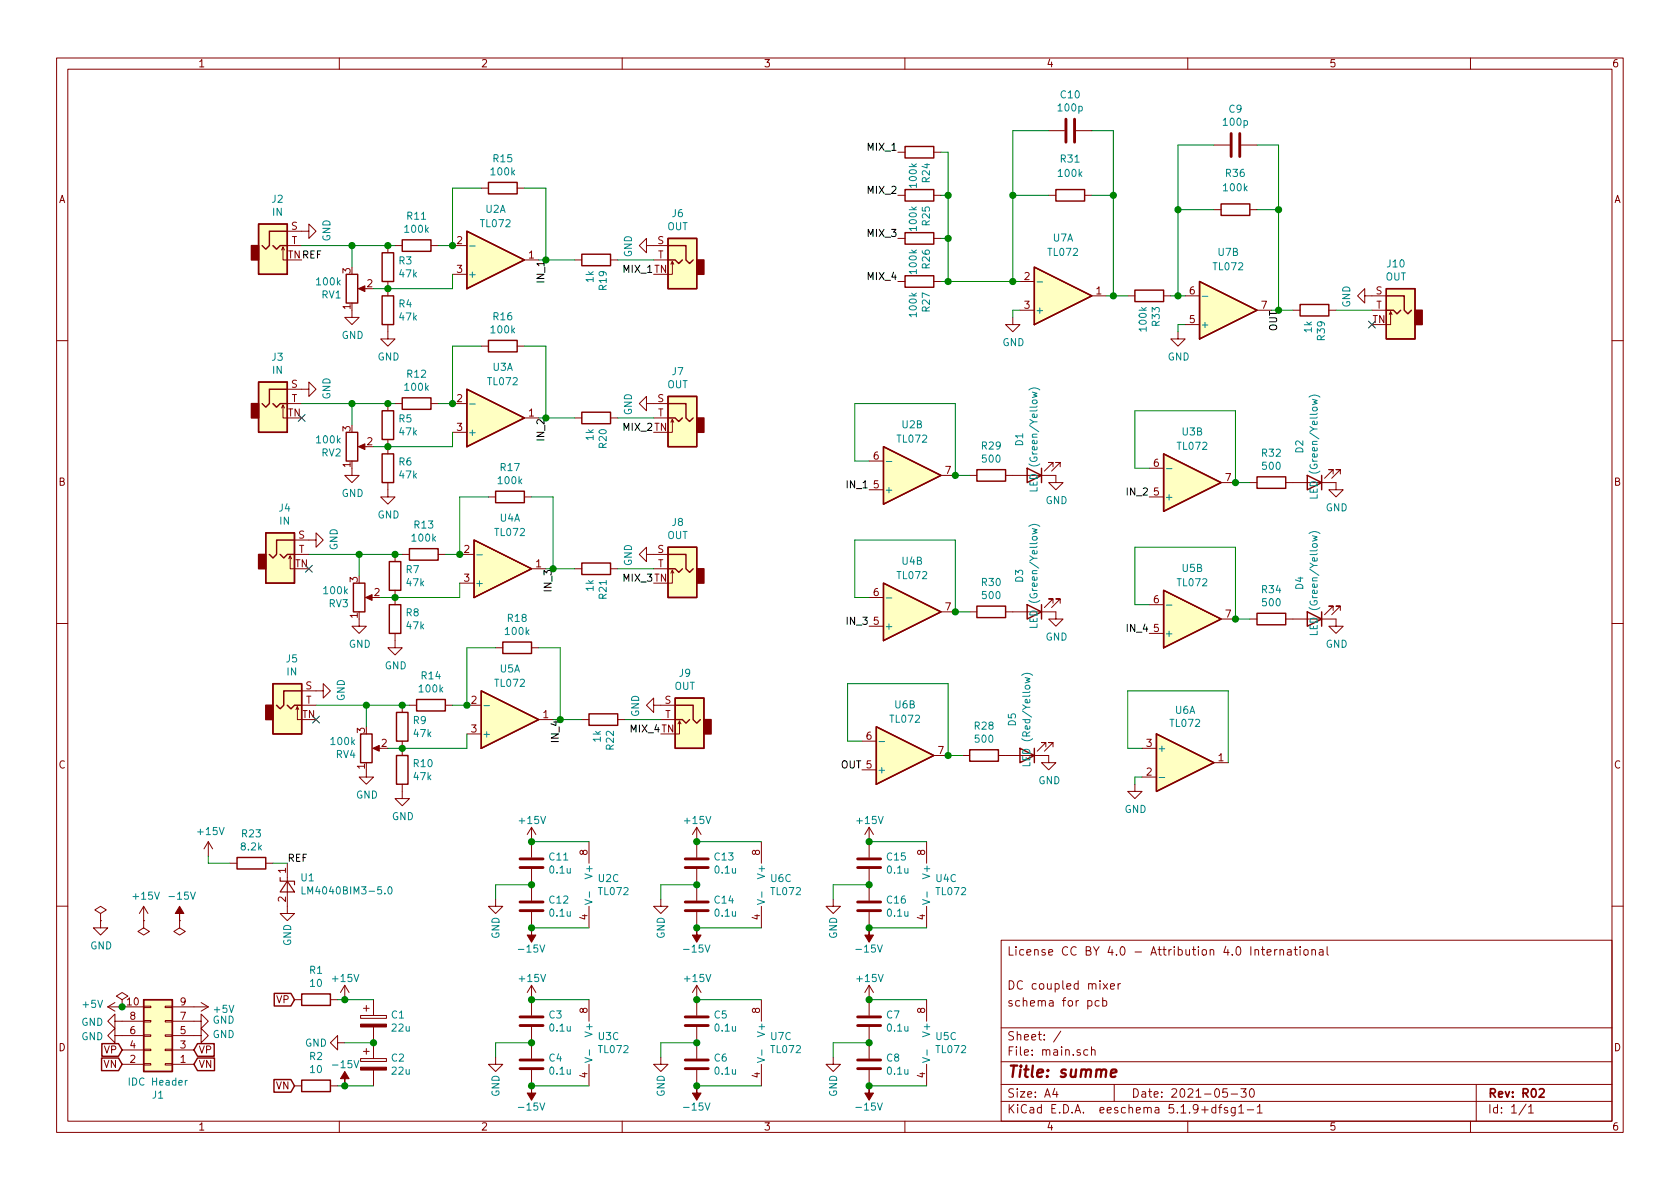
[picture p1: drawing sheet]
<svg xmlns="http://www.w3.org/2000/svg" width="297mm" height="210mm" viewBox="0 0 297 210" stroke-linecap="round" stroke-linejoin="round" font-family="sans-serif">
<g fill="none" stroke="#840000" stroke-width=".18">
<path d="M10 10.3h277v189.9h-277zM12 12.2h273v186.1h-273zM60 10.3v1.9M110 10.3v1.9M160 10.3v1.9M210 10.3v1.9M260 10.3v1.9M85.1 33.3h1.3M91.4 33.3h1.3M158.7 26.9h1.3M158.7 34.5h1.3M165.1 26.9h1.3"/>
<path d="M165.1 34.5h1.3M185.4 34.5h1.3M185.4 23.1h2.8M190.2 23.1h2.8M191.8 34.5h1.2M214.6 37.1h1.3M214.6 25.6h2.8M219.5 25.6h2.7M221 37.1h1.2M49.8 44.2l.2-.5v2.3h.8M50 43.7l.3 .5M50.8 40.9h3.8v-1.3l1.3 1.3-1.3 1.3v-1.3"/>
<path d="M50.8 43.4h2.5M62.2 54.9v1.2h1.3l-1.3 1.3-1.2-1.3h1.2M63.8 51h1M68.6 57.4v2.5h1.2l-1.2 1.3-1.3-1.3h1.3M68.6 43.4v1.3M68.6 49.8v2.5M69.8 43.4h1.3M76.2 43.4h1.3M80 43.4h2.5M80 48.5h2.5M92.7 46h2.5M101.6 46h1.3"/>
<path d="M107.9 46h1.3M114.3 43.4v-1.2l-1.3 1.2 1.3 1.3v-1.3h3.8M115.6 46h2.5M118.9 46.2l-.3 .5M119.1 46.7l-.2-.5v2.3h-.8M158.7 42.2h1.3M158.7 49.8h1.3M165.1 42.2h1.3M165.1 49.8h1.3M179.1 56.1v1.3h1.2l-1.2 1.3-1.3-1.3h1.3M180.3 49.8h2.6M180.3 54.9h2.6"/>
<path d="M193 52.3h2.6M199.4 52.3h1.3M205.7 52.3h1.3M208.3 58.7v1.2h1.2l-1.2 1.3-1.3-1.3h1.3M209.5 52.3h2.6M209.5 57.4h2.6M222.2 54.9h2.6M228.6 54.9h1.3M234.9 54.9h1.3M241.3 52.3v-1.3l-1.3 1.3 1.3 1.3v-1.3h3.8M242.6 54.9h2.5M245.9 55.1l-.3 .5"/>
<path d="M246.1 55.6l-.2-.5v2.3h-.8M10 60.2h2M49.8 72.1l.2-.5v2.3h.8M50 71.6l.3 .5M50.8 68.8h3.8v-1.2l1.3 1.2-1.3 1.3v-1.3M50.8 71.4h2.5M63.8 79h1M68.6 71.4v1.2M68.6 77.7v2.6M69.8 71.4h1.3M76.2 71.4h1.3M80 71.4h2.5"/>
<path d="M80 76.4h2.5M85.1 61.2h1.3M91.4 61.2h1.3M92.7 73.9h2.5M101.6 73.9h1.3M107.9 73.9h1.3M114.3 71.4v-1.3l-1.3 1.3 1.3 1.2v-1.2h3.8M115.6 73.9h2.5M118.9 74.2l-.3 .5M119.1 74.7l-.2-.5v2.2h-.8M285 60.2h2M51.1 98.8l.2-.5v2.3h.8"/>
<path d="M51.3 98.3l.3 .5M52.1 95.5h3.8v-1.3l1.2 1.3-1.2 1.3v-1.3M52.1 98h2.5M62.2 82.8v1.3h1.3l-1.3 1.2-1.2-1.2h1.2M68.6 85.3v2.6h1.2l-1.2 1.2-1.3-1.2h1.3M69.8 98v1.3M71.1 98h1.3M77.5 98h1.2M81.3 98h2.5M86.4 87.9h1.2M92.7 87.9h1.3M114.3 98v-1.2l-1.3 1.2 1.3 1.3v-1.3h3.8"/>
<path d="M153.7 86.6h2.5M153.7 81.5h2.5M166.4 84.1h2.5M171.4 84.1h1.3M177.8 84.1h3.8M184.1 84.1h2.6v1.2h1.3l-1.3 1.3-1.3-1.3h1.3M186.2 82.5v-.7h-.8h.8l-1.5 1.5M187.5 82.5v-.7h-.8h.8l-1.6 1.5M203.2 87.9h2.5M203.2 82.8h2.5M215.9 85.3h2.5M221 85.3h1.2"/>
<path d="M227.3 85.3h3.8M233.7 85.3h2.5v1.3h1.3l-1.3 1.3-1.3-1.3h1.3M235.7 83.8v-.7h-.8h.8l-1.5 1.5M237 83.8v-.7h-.8h.8l-1.5 1.5M10 110.3h2M63.5 109.5v1.2h1.3l-1.3 1.3-1.3-1.3h1.3M65 105.7h1M69.8 112v2.5h1.3l-1.3 1.3-1.2-1.3h1.2M69.8 104.4v2.5M81.3 103.1h2.5M87.6 114.5h1.3M94 100.6h2.5"/>
<path d="M94 114.5h1.2M101.6 100.6h1.3M107.9 100.6h1.3M115.6 100.6h2.5M118.9 100.8l-.3 .5M119.1 101.3l-.2-.5v2.3h-.8M153.7 110.7h2.5M153.7 105.7h2.5M166.4 108.2h2.5M171.4 108.2h1.3M177.8 108.2h3.8M184.1 108.2h2.6v1.3h1.3l-1.3 1.2-1.3-1.2h1.3"/>
<path d="M186.2 106.7v-.8h-.8h.8l-1.5 1.5M187.5 106.7v-.8h-.8h.8l-1.6 1.5M203.2 112h2.5M203.2 106.9h2.5M215.9 109.5h2.5M221 109.5h1.2M227.3 109.5h3.8M233.7 109.5h2.5v1.2h1.3l-1.3 1.3-1.3-1.3h1.3M235.7 107.9v-.7h-.8h.8l-1.5 1.5M237 107.9v-.7h-.8h.8l-1.5 1.5M285 110.3h2M52.3 125.5l.3-.5v2.2h.7"/>
<path d="M52.6 125l.2 .5M53.3 122.2h3.8v-1.3l1.3 1.3-1.3 1.2v-1.2M53.3 124.7h2.6M64.8 136.1v1.3h1.2l-1.2 1.3-1.3-1.3h1.3M66.3 132.3h1M71.1 138.7v2.5h1.3l-1.3 1.3-1.3-1.3h1.3M71.1 124.7v1.3M71.1 131.1v2.5M72.4 124.7h1.3M78.7 124.7h1.3M82.5 124.7h2.6M82.5 129.8h2.6"/>
<path d="M95.2 127.2h2.6M102.9 127.2h1.2M109.2 127.2h1.3M115.6 124.7v-1.3l-1.3 1.3 1.3 1.3v-1.3h3.8M116.8 127.2h2.6M120.1 127.5l-.2 .5M120.4 128l-.3-.5v2.3h-.7M152.4 136.1h2.5M152.4 131.1h2.5M165.1 133.6h2.5M170.2 133.6h1.2M176.5 133.6h3.8"/>
<path d="M182.9 133.6h2.5v1.3h1.3l-1.3 1.2-1.3-1.2h1.3M184.9 132.1v-.8h-.8h.8l-1.5 1.5M186.2 132.1v-.8h-.8h.8l-1.5 1.5M200.7 138.7v1.2h1.2l-1.2 1.3-1.3-1.3h1.3M201.9 132.3h2.6M201.9 137.4h2.6M214.6 134.9h2.6M36.8 148.8l-.7 1.3M36.8 148.8v2.6M36.8 148.8l.8 1.3M40.6 152.6h1.3M47 152.6h1.3"/>
<path d="M50.8 152.6v8.9h1.3l-1.3 1.3-1.3-1.3h1.3M87.6 159v1.3h1.3l-1.3 1.2-1.2-1.2h1.2M94 146.3v5.3M94 153.7v5.6M94 146.3l-.8 1.3M94 146.3l.7 1.3M104.1 148.8v3.8M116.8 159v1.3h1.3l-1.3 1.2-1.2-1.2h1.2M123.2 146.3v5.3M123.2 153.7v5.6M123.2 146.3l-.8 1.3M123.2 146.3l.8 1.3"/>
<path d="M134.6 148.8v3.8M147.3 159v1.3h1.3l-1.3 1.2-1.3-1.2h1.3M153.7 146.3v5.3M153.7 153.7v5.6M153.7 146.3l-.8 1.3M153.7 146.3l.7 1.3M163.8 148.8v3.8M10 160.2h2M17.8 162.8v1.3h1.2l-1.2 1.2-1.3-1.2h1.3M17.8 161.5l1-.6-1-.6-1 .6 1 .6v1.3M17.8 162.8h.1M19 178h6.4"/>
<path d="M19 178l1.3 .8M20.3 177.3l-1.3 .7M21.6 176.8l1-.7-1-.6-1 .6 1 .7v1.2M21.6 178h.1M25.4 177.9h1.3v.3h-1.3zM25.4 162.8v1.3l1 .6-1 .6-1-.6 1-.6M25.4 162.8h.1M25.4 160.3l-.8 1.2M25.4 160.3v2.5M25.4 160.3l.8 1.2M29.2 177.9h1.3v.3h-1.3zM30.5 178h6.3"/>
<path d="M31.7 162.8v1.3l1.1 .6-1.1 .6-1-.6 1-.6M31.7 162.8h.1M35.6 177.3l1.2 .7M36.8 178l-1.2 .8M52.1 176.8h1.2M58.4 176.8h1.3M61 174.2l-.8 1.3M61 174.2v2.6M61 174.2l.7 1.3M63.8 179.6h4.5v.5h-4.5zM64.3 178.3h1M64.8 177.8v1"/>
<path d="M66 176.8v2.8M94 174.2l-.8 1.3M94 161.3v2.8M94 174.2v5.4M94 174.2l.7 1.3M104.1 160.3v3.8M104.1 176.8v3.8M123.2 174.2l-.8 1.3M123.2 161.3v2.8M123.2 174.2v5.4M123.2 174.2l.8 1.3M134.6 160.3v3.8"/>
<path d="M134.6 176.8v3.8M153.7 174.2l-.8 1.3M153.7 161.3v2.8M153.7 174.2v5.4M153.7 174.2l.7 1.3M163.8 160.3v3.8M163.8 176.8v3.8M177 166.3h108v32h-108zM192.3 177l.5-.1 .3 .3-.1 .6-.2 .1-.5-.1M194.3 177l-.4-.1-.3 .3 .1 .6 .2 .1 .4-.1M195 177l.4-.1 .3 .3-.1 .6-.2 .1-.4-.1M195 176.4v1.5"/>
<path d="M195 173.9l.8 1M195.8 173.9l-.8 1M196.3 174.4l.8-.1-.1-.3-.5-.1-.2 .2 .1 .7h.6M197.7 173.9v1M198.1 173.9l-.4 .3M223 167.9h.6M223.2 167.4v1.3l.4 .2M224 168.4l.7-.1v-.3l-.5-.1-.2 .2 .1 .7h.6M225.4 167.9v1M225.8 167.9l-.4 .3M226.3 168l.2-.1 .4 .1v.9M226.3 167.9v1"/>
<path d="M227.7 168h.5l.1 .9M228.3 168.3h-.5l-.2 .2 .2 .4 .5-.1M228.8 167.9h.6M229 167.4v1.3l.4 .2M229.9 167.4v.2M229.9 167.9v1M230.6 168l.2-.1 .4 .1v.8l-.2 .1-.4-.1zM232 168l.2-.1 .3 .1 .1 .9M232 167.9v1M233.3 168h.6v.9M233.9 168.3h-.4l-.3 .2 .3 .4 .4-.1M234.6 167.4v1.3l.3 .2"/>
<path d="M285 160.2h2M20.3 180.6v-1.3l-1.3 1.3 1.3 1.3v-1.3h5.1M20.3 183.1v-1.2l-1.3 1.2 1.3 1.3v-1.3h5.1M21.6 188.2h3.8M21.6 185.7h3.8M25.4 180.5h1.3v.2h-1.3zM25.4 185.5h1.3v.3h-1.3zM25.4 188.1h1.3v.2h-1.3zM25.4 183h1.3v.3h-1.3zM29.2 180.5h1.3v.2h-1.3zM29.2 185.5h1.3v.3h-1.3zM29.2 188.1h1.3v.2h-1.3z"/>
<path d="M29.2 183h1.3v.3h-1.3zM30.5 180.6h5.1v-1.3l1.2 1.3-1.2 1.3v-1.3M30.5 183.1h5.1v-1.2l1.2 1.2-1.2 1.3v-1.3M30.5 188.2h3.8M30.5 185.7h3.8M52.1 192h1.2M58.4 192h1.3M59.7 184.4v-1.3l-1.3 1.3 1.3 1.3v-1.3h1.3M60 198.3v1.9M63.8 187.2h4.5v.5h-4.5zM64.3 185.9h1M64.8 185.4v1"/>
<path d="M66 181.6v5.6M66 189.2v2.8M87.6 186.9v1.3h1.3l-1.3 1.3-1.2-1.3h1.2M94 181.6v5.6M94 189.2v2.8M104.1 188.2v3.8M110 198.3v1.9M116.8 186.9v1.3h1.3l-1.3 1.3-1.2-1.3h1.2M123.2 181.6v5.6M123.2 189.2v2.8M134.6 188.2v3.8M147.3 186.9v1.3h1.3l-1.3 1.3-1.3-1.3h1.3"/>
<path d="M153.7 181.6v5.6M153.7 189.2v2.8M160 198.3v1.9M163.8 188.2v3.8M177 194.8h108M177 191.8h108M177 187.8h108M177 181.8h108M186.5 192.5l-.4 1h1M186.8 193v1M187.6 182.3l-1.3 2M192.3 185.7l-.4-.1-.3 .3 .1 .6 .2 .1 .4-.1"/>
<path d="M193 185.7l.2-.1 .3 .1 .1 .9M193 185.1v1.5M197 191.8v3M210 198.3v1.9M215 195.9l-.5-.1-.3 .3 .1 .6 .2 .1 .5-.1M215 195.3v1.5M215.5 195.8h.5M216 195.3l-.3 .2v1.3M217 192.5h-.7l-.1 .7 .2-.1 .5 .1 .1 .2v.5l-.2 .1-.6-.1M217 195.9l-.3-.1-.2 .2v.3l.5 .1v.3h-.5M217.7 193.5h1.1M218.4 195.8v1.2l-.3 .3h-.3"/>
<path d="M218.4 195.9l-.4-.1-.3 .3 .1 .6h.6M219 195.8l.5-.5v1.5M219 196.8h.9M219.4 192.5h.9l-.5 .6 .5 .1v.7l-.3 .1-.6-.1M220.5 196.3h1.2M221.1 192.6l.2-.1a.8 .8 0 0 1 .5 .8 .8 .8 0 0 1-.5 .7 1 1 0 0 1-.2-1.4zM222.3 195.8l.4-.5v1.5M222.3 196.8h.9M260 198.3v1.9M261 191.8v6.5M269.8 195.2l-1.2 2M270.3 195.8l.4-.5v1.5"/>
<path d="M270.3 196.8h.8"/>
</g>
<path d="M272.2 192.7l.2-.2h.3l.3 .5-.9 1h.9" fill="none" stroke="#840000" stroke-width=".3"/>
<path d="M196.4 189.8l1-.2-.1-.4h-.7l-.2 1 .2 .2 .6-.1" fill="none" stroke="#840000" stroke-width=".41"/>
<g fill="#ffffc2" stroke="#ffffc2" stroke-width=".18">
<path d="M48.3 120.9h5v8.9h-5z"/>
<path d="M83.8 95.5l10.2 5.1-10.2 5.1z"/>
<path d="M156.2 103.1l10.2 5.1-10.2 5.1z"/>
<path d="M154.9 128.5l10.2 5.1-10.2 5.1z"/>
<path d="M204.5 129.8l10.1 5.1-10.1 5z"/>
<path d="M119.4 123.4h5.1v8.9h-5.1z"/>
<path d="M118.1 96.8h5.1v8.9h-5.1z"/>
<path d="M118.1 70.1h5.1v8.9h-5.1z"/>
<path d="M118.1 42.2h5.1v8.8h-5.1z"/>
<path d="M45.7 39.6h5.1v8.9h-5.1z"/>
<path d="M47 94.2h5.1v8.9h-5.1z"/>
<path d="M205.7 104.4l10.2 5.1-10.2 5z"/>
<path d="M85.1 122.2l10.1 5-10.1 5.1z"/>
<path d="M45.7 67.6h5.1v8.8h-5.1z"/>
<path d="M25.4 176.8h5.1v12.7h-5.1z"/>
<path d="M205.7 80.3l10.2 5-10.2 5.1z"/>
<path d="M156.2 79l10.2 5.1-10.2 5z"/>
<path d="M82.5 68.8l10.2 5.1-10.2 5.1z"/>
<path d="M82.5 40.9l10.2 5.1-10.2 5z"/>
<path d="M212.1 49.8l10.1 5.1-10.1 5z"/>
<path d="M182.9 47.2l10.1 5.1-10.1 5.1z"/>
<path d="M245.1 51h5.1v8.9h-5.1z"/>
</g>
<g fill="none" stroke="#840000" stroke-width=".25">
<path d="M45.7 39.6h5.1v8.9h-5.1zM86.4 32.3h5v2h-5zM160 25.9h5.1v2h-5.1zM160 33.5h5.1v2.1h-5.1zM186.7 33.5h5.1v2.1h-5.1zM215.9 36.1h5.1v2h-5.1zM48.3 43.4l.6 .7 .6-.7h1.3M50.8 40.9h-3.2v2.5l-.6 .7-.6-.7M61.2 48.5h2v5.1h-2zM67.6 52.3h2v5.1h-2zM67.6 44.7h2v5.1h-2zM71.1 42.4h5.1v2h-5.1z"/>
<path d="M82.5 40.9l10.2 5.1-10.2 5zM102.9 45h5v2h-5zM118.1 42.2h5.1v8.8h-5.1zM118.1 46h1.3l.6 .6 .6-.6M118.1 43.4h3.2v2.6l.6 .6 .7-.6M160 41.1h5.1v2.1h-5.1zM160 48.8h5.1v2h-5.1zM182.9 47.2l10.1 5.1-10.1 5.1zM200.7 51.3h5v2h-5zM212.1 49.8l10.1 5.1-10.1 5zM229.9 53.8h5v2.1h-5zM245.1 51h5.1v8.9h-5.1z"/>
<path d="M245.1 54.9h1.3l.6 .6 .6-.6M245.1 52.3h3.2v2.6l.6 .6 .7-.6M45.7 67.6h5.1v8.8h-5.1zM48.3 71.4l.6 .6 .6-.6h1.3M50.8 68.8h-3.2v2.6l-.6 .6-.6-.6M61.2 76.4h2v5.1h-2zM67.6 72.6h2v5.1h-2zM71.1 70.4h5.1v2h-5.1zM82.5 68.8l10.2 5.1-10.2 5.1zM86.4 60.2h5v2h-5zM102.9 72.9h5v2h-5zM118.1 70.1h5.1v8.9h-5.1z"/>
<path d="M118.1 73.9h1.3l.6 .6 .6-.6M118.1 71.4h3.2v2.5l.6 .6 .7-.6M156.2 79l10.2 5.1-10.2 5zM47 94.2h5.1v8.9h-5.1zM49.5 98l.7 .7 .6-.7h1.3M52.1 95.5h-3.2v2.5l-.6 .7-.7-.7M67.6 80.3h2v5h-2zM68.8 99.3h2.1v5.1h-2.1zM72.4 97h5.1v2.1h-5.1zM83.8 95.5l10.2 5.1-10.2 5.1zM87.6 86.9h5.1v2h-5.1zM102.9 99.6h5v2h-5z"/>
<path d="M118.1 96.8h5.1v8.9h-5.1zM118.1 98h3.2v2.6l.6 .6 .7-.6M172.7 83.1h5.1v2h-5.1zM205.7 80.3l10.2 5-10.2 5.1zM222.2 84.3h5.1v2.1h-5.1zM62.5 103.1h2v5.1h-2zM68.8 106.9h2.1v5.1h-2.1zM88.9 113.5h5.1v2.1h-5.1zM118.1 100.6h1.3l.6 .6 .6-.6M156.2 103.1l10.2 5.1-10.2 5.1zM172.7 107.2h5.1v2h-5.1zM205.7 104.4l10.2 5.1-10.2 5z"/>
<path d="M222.2 108.5h5.1v2h-5.1zM48.3 120.9h5v8.9h-5zM50.8 124.7l.6 .6 .7-.6h1.2M53.3 122.2h-3.1v2.5l-.7 .6-.6-.6M63.8 129.8h2v5.1h-2zM70.1 133.6h2v5.1h-2zM70.1 126h2v5.1h-2zM73.7 123.7h5v2h-5zM85.1 122.2l10.1 5-10.1 5.1zM104.1 126.2h5.1v2.1h-5.1zM119.4 123.4h5.1v8.9h-5.1zM119.4 127.2h1.2l.7 .7 .6-.7"/>
<path d="M119.4 124.7h3.2v2.5l.6 .7 .6-.7M154.9 128.5l10.2 5.1-10.2 5.1zM171.4 132.6h5.1v2h-5.1zM204.5 129.8l10.1 5.1-10.1 5zM41.9 151.6h5.1v2.1h-5.1zM25.4 176.8h5.1v12.7h-5.1zM48.5 175.7h2.9l.7 1.1-.7 1.1h-2.9zM53.3 175.8h5.1v2h-5.1zM18 187.1h3l.6 1.1-.6 1.1h-3zM18 184.6h3l.6 1.1-.6 1.1h-3zM34.9 184.6h3v2.2h-3l-.6-1.1zM34.9 187.1h3v2.2h-3l-.6-1.1z"/>
<path d="M48.4 190.9h3l.7 1.1-.7 1.1h-3zM53.3 191h5.1v2h-5.1z"/>
</g>
<g fill="#840000" stroke="#840000" stroke-width=".25">
<path d="M47 124.7h1.3v2.5h-1.3z"/>
<path d="M124.5 127.2h1.2v2.6h-1.2z"/>
<path d="M123.2 100.6h1.3v2.5h-1.3z"/>
<path d="M123.2 73.9h1.3v2.5h-1.3z"/>
<path d="M123.2 46h1.3v2.5h-1.3z"/>
<path d="M44.4 43.4h1.3v2.6h-1.3z"/>
<path d="M45.7 98h1.3v2.6h-1.3z"/>
<path d="M44.4 71.4h1.3v2.5h-1.3z"/>
<path d="M250.2 54.9h1.3v2.5h-1.3z"/>
</g>
<g fill="none" stroke="#008484" stroke-width=".18">
<path d="M83 43.5h1M183.4 49.9h1M212.6 52.4h1M83 71.4h1M181.9 69a1.47 1.47 0 0 1 1.9 0M182.5 69.3l.9 .3-.6 .2 .6 .2-.9 .3M231.4 70.2a1.47 1.47 0 0 1 2 0M232.1 70.6l.8 .2-.6 .3 .6 .2-.8 .3M84.3 98.1h1M156.7 81.6h1M181.9 93.1a1.47 1.47 0 0 1 1.9 0M182.5 93.5l.9 .2-.6 .2 .6 .3-.9 .2"/>
<path d="M183.4 86.2v.6h-1.3M206.2 82.9h1M231.4 94.4a1.47 1.47 0 0 1 2 0M232.1 94.7l.8 .3-.6 .2 .6 .2-.8 .3M232.9 87.5v.6h-1.3M156.7 105.7h1M180.6 119.4a1.47 1.47 0 0 1 2 0M181.3 119.8l.8 .2-.6 .3 .6 .2-.8 .3M183.4 110.3v.6h-1.3M206.2 107h1M232.9 111.6v.6h-1.3M85.6 124.8h1"/>
<path d="M155.4 131.1h1M182.1 134.8v.6h-1.3M205 137.5h.9M53.4 156.8v1.3h.6M68.7 156.9l.2-.1a.67 .67 0 0 1 .4 .6 .67 .67 0 0 1-.4 .7l-.3-.5zM103.4 159.1l1.3 .4-1.3 .4M104.2 157.7v1M133.9 159.1l1.3 .4-1.3 .4M134.7 157.7v1M163.1 159.1l1.3 .4-1.3 .4M163.9 157.7v1M33.1 191.1l-.3 .2"/>
<path d="M103.4 187l1.3 .4-1.3 .5M104.2 185.6v1M133.9 187l1.3 .4-1.3 .5M134.7 185.6v1M163.1 187l1.3 .4-1.3 .5M163.9 185.6v1"/>
</g>
<g fill="#840000" stroke="#840000" stroke-width=".18">
<path d="M65.9 132.3l1.2-.5v1z"/>
<path d="M63.4 51l1.1-.5v1.1z"/>
<path d="M123.2 192v1.3h.8l-.8 1.3-.8-1.3h.8z"/>
<path d="M153.7 192v1.3h.7l-.7 1.3-.8-1.3h.8z"/>
<path d="M94 192v1.3h.7l-.7 1.3-.8-1.3h.8z"/>
<path d="M64.6 105.7l1.2-.5v1z"/>
<path d="M31.7 160.3l.8 1.2h-.8v1.3v-1.3h-.7z"/>
<path d="M63.4 79l1.1-.5v1z"/>
<path d="M153.7 164.1v1.2h.7l-.7 1.3-.8-1.3h.8z"/>
<path d="M94 164.1v1.2h.7l-.7 1.3-.8-1.3h.8z"/>
<path d="M61 189.5l.7 1.2h-.7v1.3v-1.3h-.8z"/>
<path d="M123.2 164.1v1.2h.8l-.8 1.3-.8-1.3h.8z"/>
<path d="M63.8 188.7h4.5v.5h-4.5z"/>
<path d="M63.8 181.1h4.5v.5h-4.5z"/>
</g>
<g fill="none" stroke="#840000" stroke-width=".51">
<path d="M188.5 21.1v4M190 21.1v4M217.7 23.6v4.1M219.2 23.6v4.1M91.9 153.4h4.1M91.9 151.9h4.1M91.9 159.5h4.1M121.2 153.4h4M121.2 151.9h4M121.2 159.5h4M151.6 153.4h4.1M151.6 151.9h4.1"/>
<path d="M151.6 159.5h4.1M91.9 179.8h4.1M91.9 161h4.1M121.2 179.8h4M121.2 161h4M151.6 179.8h4.1M151.6 161h4.1M91.9 189h4.1M91.9 187.4h4.1M91.9 181.4h4.1M121.2 189h4M121.2 187.4h4"/>
<path d="M121.2 181.4h4M151.6 189h4.1M151.6 187.4h4.1M151.6 181.4h4.1"/>
</g>
<path d="M49.5 155.2v.6h2.6v.7M50.8 155.8l1.3 1.9h-2.6z" fill="none" stroke="#840000" stroke-width=".2"/>
<g fill="none" stroke="#008400" stroke-width=".18">
<path d="M85.1 33.3h-5.1v10.1h-2.5M92.7 33.3h3.8v12.7h5.1M166.4 26.9h1.2v22.9M166.4 34.5h1.2M179.1 34.5h6.3M185.4 23.1h-6.3v26.7M193 23.1h3.8v29.2M193 34.5h3.8M208.3 37.1h6.3M214.6 25.6h-6.3v26.7M222.2 25.6h3.9v29.3h2.5M222.2 37.1h3.9"/>
<path d="M53.3 43.4h16.5M62.2 43.4v3.8M80 48.5v2.5h-14M109.2 46h6.4M166.4 49.8h13.9M166.4 42.2h1.2M180.3 54.9h-1.2v1.2M195.6 52.3h3.8M207 52.3h2.5M209.5 57.4h-1.2v1.3M236.2 54.9h6.4M53.3 71.4h16.5"/>
<path d="M62.2 71.4v3.8M80 76.4v2.6h-14M85.1 61.2h-5.1v10.2h-2.5M92.7 61.2h3.8v12.7h5.1M109.2 73.9h6.4M54.6 98h16.5M63.5 98v3.8M86.4 87.9h-5.1v10.1h-2.6M94 87.9h3.8v12.7h3.8M153.7 81.5h-2.6v-10.1h17.8v12.7h2.5M203.2 82.8h-2.5v-10.2h17.7v12.7h2.6M81.3 103.1v2.6h-14"/>
<path d="M87.6 114.5h-5.1v10.2h-2.5M95.2 114.5h3.9v12.7h3.8M109.2 100.6h6.4M153.7 105.7h-2.6v-10.2h17.8v12.7h2.5M203.2 106.9h-2.5v-10.1h17.7v12.7h2.6M55.9 124.7h16.5M64.8 124.7v3.8M82.5 129.8v2.5h-13.9M110.5 127.2h6.3M152.4 131.1h-2.5v-10.2h17.7v12.7h2.6M201.9 132.3h-2.5v-10.1h17.8v12.7M201.9 137.4h-1.2v1.3"/>
<path d="M36.8 151.4v1.2h3.8M48.3 152.6h2.5M94 156.5h-6.4v2.5M94 148.8h10.1M123.2 156.5h-6.4v2.5M123.2 148.8h11.4M153.7 156.5h-6.4v2.5M153.7 148.8h10.1M59.7 176.8h6.3M94 176.8h10.1M94 164.1h10.1M123.2 176.8h11.4"/>
<path d="M123.2 164.1h11.4M153.7 176.8h10.1M153.7 164.1h10.1M59.7 192h6.3M61 184.4h5M94 184.4h-6.4v2.5M94 192h10.1M123.2 184.4h-6.4v2.5M123.2 192h11.4M153.7 184.4h-6.4v2.5M153.7 192h10.1"/>
</g>
<g fill="#008400" stroke="#008400" stroke-width=".25">
<circle cx="226.1" cy="37.1" r=".51"/>
<circle cx="153.7" cy="156.5" r=".51"/>
<circle cx="66" cy="184.4" r=".51"/>
<circle cx="226.1" cy="54.9" r=".51"/>
<circle cx="21.6" cy="178" r=".51"/>
<circle cx="61" cy="192" r=".51"/>
<circle cx="167.6" cy="133.6" r=".51"/>
<circle cx="82.6" cy="124.7" r=".51"/>
<circle cx="80" cy="71.4" r=".51"/>
<circle cx="61" cy="176.8" r=".51"/>
<circle cx="208.3" cy="37.1" r=".51"/>
<circle cx="196.9" cy="52.3" r=".51"/>
<circle cx="123.2" cy="156.5" r=".51"/>
<circle cx="208.3" cy="52.3" r=".51"/>
<circle cx="94" cy="164.1" r=".51"/>
<circle cx="94" cy="148.8" r=".51"/>
<circle cx="94" cy="156.5" r=".51"/>
<circle cx="123.2" cy="148.8" r=".51"/>
<circle cx="123.2" cy="164.1" r=".51"/>
<circle cx="94" cy="176.8" r=".51"/>
<circle cx="69.9" cy="105.7" r=".51"/>
<circle cx="63.5" cy="98" r=".51"/>
<circle cx="196.9" cy="34.5" r=".51"/>
<circle cx="179.1" cy="34.5" r=".51"/>
<circle cx="68.6" cy="71.4" r=".51"/>
<circle cx="68.6" cy="79" r=".51"/>
<circle cx="179.1" cy="49.8" r=".51"/>
<circle cx="167.6" cy="49.8" r=".51"/>
<circle cx="62.2" cy="71.4" r=".51"/>
<circle cx="94" cy="192" r=".51"/>
<circle cx="69.9" cy="98" r=".51"/>
<circle cx="94" cy="184.4" r=".51"/>
<circle cx="123.2" cy="192" r=".51"/>
<circle cx="123.2" cy="176.8" r=".51"/>
<circle cx="68.6" cy="43.4" r=".51"/>
<circle cx="123.2" cy="184.4" r=".51"/>
<circle cx="68.6" cy="51" r=".51"/>
<circle cx="62.2" cy="43.4" r=".51"/>
<circle cx="153.7" cy="184.4" r=".51"/>
<circle cx="153.7" cy="192" r=".51"/>
<circle cx="153.7" cy="176.8" r=".51"/>
<circle cx="218.4" cy="85.3" r=".51"/>
<circle cx="153.7" cy="148.8" r=".51"/>
<circle cx="167.6" cy="42.2" r=".51"/>
<circle cx="81.3" cy="98" r=".51"/>
<circle cx="167.6" cy="34.5" r=".51"/>
<circle cx="80" cy="43.4" r=".51"/>
<circle cx="218.4" cy="109.5" r=".51"/>
<circle cx="153.7" cy="164.1" r=".51"/>
<circle cx="168.9" cy="108.2" r=".51"/>
<circle cx="168.9" cy="84.1" r=".51"/>
<circle cx="96.5" cy="46" r=".51"/>
<circle cx="71.1" cy="124.7" r=".51"/>
<circle cx="71.1" cy="132.3" r=".51"/>
<circle cx="64.8" cy="124.7" r=".51"/>
</g>
<path d="M242 56.8l1.2 1.2M243.2 56.8l-1.2 1.2M52.7 73.3l1.2 1.2M53.9 73.3l-1.2 1.2M54 100l1.2 1.2M55.2 100l-1.2 1.2M55.3 126.6l1.2 1.3M56.5 126.6l-1.2 1.3" fill="none" stroke="#000084" stroke-width=".18"/>
<text font-size="2.8" fill="#840000" x="178" y="190.5">Title: summe</text>
<g font-size="2.1" fill="#840000">
<text x="178" y="169">License CC BY 4.0 - Attribution 4.0 International</text>
<text x="178" y="178">schema for pcb</text>
<text x="178" y="175">DC coupled mixer</text>
<text x="178" y="184">Sheet: /</text>
<text x="178" y="186.7">File: main.sch</text>
<text x="178" y="196.9">KiCad E.D.A. eeschema 5.1.9+dfsg1-1</text>
<text x="178" y="194.1">Size: A4</text>
<text x="200" y="194.1">Date: 2021-05-30</text>
<text x="263" y="194.1">Rev: R02</text>
<text x="263" y="196.9">Id: 1/1</text>
</g>
<g font-size="1.8" fill="#840000">
<text x="35" y="11.9">1</text>
<text x="85" y="11.9">2</text>
<text x="135" y="11.9">3</text>
<text x="185" y="11.9">4</text>
<text x="235" y="11.9">5</text>
<text x="285" y="11.9">6</text>
<text x="10.4" y="35.9">A</text>
<text x="285.4" y="35.9">A</text>
<text x="51.5" y="40.6">S</text>
<text x="51.5" y="43.2">T</text>
<text x="80.8" y="43.2">2</text>
<text x="93.5" y="45.7">1</text>
<text x="116.3" y="43.2">S</text>
<text x="116.3" y="45.7">T</text>
<text x="62" y="48.4" transform="rotate(-90 62 48.4)">3</text>
<text x="64.9" y="50.8">2</text>
<text x="80.8" y="48.3">3</text>
<text x="181.1" y="49.5">2</text>
<text x="193.8" y="52.1">1</text>
<text x="210.3" y="52.1">6</text>
<text x="243.3" y="52.1">S</text>
<text x="62" y="54.7" transform="rotate(-90 62 54.7)">1</text>
<text x="181.1" y="54.6">3</text>
<text x="210.3" y="57.1">5</text>
<text x="223" y="54.6">7</text>
<text x="242.7" y="57.1">TN</text>
<text x="243.3" y="54.6">T</text>
<text x="51.5" y="68.6">S</text>
<text x="51.5" y="71.1">T</text>
<text x="80.8" y="71.1">2</text>
<text x="116.3" y="71.1">S</text>
<text x="50.9" y="73.7">TN</text>
<text x="62" y="76.3" transform="rotate(-90 62 76.3)">3</text>
<text x="80.8" y="76.2">3</text>
<text x="93.5" y="73.7">1</text>
<text x="116.3" y="73.7">T</text>
<text x="62" y="82.6" transform="rotate(-90 62 82.6)">1</text>
<text x="64.9" y="78.7">2</text>
<text x="154.5" y="81.3">6</text>
<text x="167.2" y="83.8">7</text>
<text x="204" y="82.5">6</text>
<text x="10.4" y="85.9">B</text>
<text x="154.5" y="86.4">5</text>
<text x="204" y="87.6">5</text>
<text x="216.7" y="85.1">7</text>
<text x="285.4" y="85.9">B</text>
<text x="52.8" y="95.2">S</text>
<text x="52.2" y="100.3">TN</text>
<text x="52.8" y="97.8">T</text>
<text x="82.1" y="97.8">2</text>
<text x="94.8" y="100.3">1</text>
<text x="116.3" y="97.8">S</text>
<text x="116.3" y="100.3">T</text>
<text x="63.2" y="103" transform="rotate(-90 63.2 103)">3</text>
<text x="66.2" y="105.4">2</text>
<text x="82.1" y="102.9">3</text>
<text x="154.5" y="105.4">6</text>
<text x="167.2" y="107.9">7</text>
<text x="204" y="106.7">6</text>
<text x="63.2" y="109.3" transform="rotate(-90 63.2 109.3)">1</text>
<text x="154.5" y="110.5">5</text>
<text x="204" y="111.8">5</text>
<text x="216.7" y="109.2">7</text>
<text x="54" y="121.9">S</text>
<text x="54.1" y="124.5">T</text>
<text x="83.3" y="124.5">2</text>
<text x="117.5" y="124.5">S</text>
<text x="53.4" y="127">TN</text>
<text x="64.5" y="129.6" transform="rotate(-90 64.5 129.6)">3</text>
<text x="83.3" y="129.5">3</text>
<text x="96" y="127">1</text>
<text x="117.6" y="127">T</text>
<text x="153.2" y="130.8">6</text>
<text x="10.4" y="135.9">C</text>
<text x="64.5" y="136" transform="rotate(-90 64.5 136)">1</text>
<text x="67.5" y="132.1">2</text>
<text x="165.9" y="133.3">7</text>
<text x="202.7" y="137.2">2</text>
<text x="202.7" y="132.1">3</text>
<text x="215.4" y="134.6">1</text>
<text x="285.4" y="135.9">C</text>
<text x="50.5" y="154.4" transform="rotate(-90 50.5 154.4)">1</text>
<text x="103.9" y="151.2" transform="rotate(-90 103.9 151.2)">8</text>
<text x="134.4" y="151.2" transform="rotate(-90 134.4 151.2)">8</text>
<text x="163.6" y="151.2" transform="rotate(-90 163.6 151.2)">8</text>
<text x="50.5" y="159.5" transform="rotate(-90 50.5 159.5)">2</text>
<text x="103.9" y="162.7" transform="rotate(-90 103.9 162.7)">4</text>
<text x="134.4" y="162.7" transform="rotate(-90 134.4 162.7)">4</text>
<text x="163.6" y="162.7" transform="rotate(-90 163.6 162.7)">4</text>
<text x="22.5" y="177.8">10</text>
<text x="31.9" y="177.8">9</text>
<text x="48.9" y="177.4">VP</text>
<text x="103.9" y="179.2" transform="rotate(-90 103.9 179.2)">8</text>
<text x="134.4" y="179.2" transform="rotate(-90 134.4 179.2)">8</text>
<text x="163.6" y="179.2" transform="rotate(-90 163.6 179.2)">8</text>
<text x="10.4" y="185.9">D</text>
<text x="23" y="185.4">4</text>
<text x="23" y="182.9">6</text>
<text x="23" y="180.3">8</text>
<text x="31.9" y="185.4">3</text>
<text x="31.9" y="182.9">5</text>
<text x="31.9" y="180.3">7</text>
<text x="285.4" y="185.9">D</text>
<text x="18.3" y="188.8">VN</text>
<text x="18.4" y="186.3">VP</text>
<text x="23" y="188">2</text>
<text x="31.9" y="188">1</text>
<text x="35.1" y="186.3">VP</text>
<text x="35.1" y="188.8">VN</text>
<text x="103.9" y="190.6" transform="rotate(-90 103.9 190.6)">4</text>
<text x="134.4" y="190.6" transform="rotate(-90 134.4 190.6)">4</text>
<text x="163.6" y="190.6" transform="rotate(-90 163.6 190.6)">4</text>
<text x="48.8" y="192.7">VN</text>
<text x="35" y="199.9">1</text>
<text x="85" y="199.9">2</text>
<text x="135" y="199.9">3</text>
<text x="185" y="199.9">4</text>
<text x="235" y="199.9">5</text>
<text x="285" y="199.9">6</text>
</g>
<g font-size="1.8" fill="#008484">
<text x="187.6" y="17.4">C10</text>
<text x="187.2" y="19.7">100p</text>
<text x="216.4" y="22.2">100p</text>
<text x="217.3" y="19.9">C9</text>
<text x="87.3" y="28.7">R15</text>
<text x="187.6" y="28.7">R31</text>
<text x="48.1" y="35.9">J2</text>
<text x="86.9" y="31">100k</text>
<text x="162.1" y="33" transform="rotate(-90 162.1 33)">100k</text>
<text x="164.4" y="32.2" transform="rotate(-90 164.4 32.2)">R24</text>
<text x="187.2" y="31.3">100k</text>
<text x="216.5" y="33.8">100k</text>
<text x="216.8" y="31.3">R36</text>
<text x="48.2" y="38.2">IN</text>
<text x="71.7" y="41.2">100k</text>
<text x="72" y="38.9">R11</text>
<text x="85.1" y="40.2">TL072</text>
<text x="85.9" y="37.6">U2A</text>
<text x="118" y="40.7">OUT</text>
<text x="118.9" y="38.4">J6</text>
<text x="162.1" y="40.7" transform="rotate(-90 162.1 40.7)">100k</text>
<text x="164.4" y="39.8" transform="rotate(-90 164.4 39.8)">R25</text>
<text x="58.4" y="42.7" transform="rotate(-90 58.4 42.7)">GND</text>
<text x="70.6" y="46.8">R3</text>
<text x="111.7" y="45.5" transform="rotate(-90 111.7 45.5)">GND</text>
<text x="164.4" y="47.5" transform="rotate(-90 164.4 47.5)">R26</text>
<text x="185.4" y="45.3">TL072</text>
<text x="186.2" y="42.7">U7A</text>
<text x="214.6" y="47.8">TL072</text>
<text x="215.4" y="45.3">U7B</text>
<text x="245.3" y="47.3">J10</text>
<text x="56.1" y="50.5">100k</text>
<text x="56.9" y="52.8">RV1</text>
<text x="70.7" y="49.1">47k</text>
<text x="82.7" y="49.1">+</text>
<text x="105" y="49.9" transform="rotate(-90 105 49.9)">1k</text>
<text x="107.3" y="51.3" transform="rotate(-90 107.3 51.3)">R19</text>
<text x="162.1" y="48.3" transform="rotate(-90 162.1 48.3)">100k</text>
<text x="245" y="49.6">OUT</text>
<text x="60.4" y="59.9">GND</text>
<text x="70.6" y="54.4">R4</text>
<text x="70.7" y="56.7">47k</text>
<text x="86.9" y="58.9">100k</text>
<text x="87.3" y="56.6">R16</text>
<text x="162.1" y="55.9" transform="rotate(-90 162.1 55.9)">100k</text>
<text x="164.4" y="55.1" transform="rotate(-90 164.4 55.1)">R27</text>
<text x="183" y="55.5">+</text>
<text x="202.7" y="58.4" transform="rotate(-90 202.7 58.4)">100k</text>
<text x="205.1" y="57.6" transform="rotate(-90 205.1 57.6)">R33</text>
<text x="212.2" y="58">+</text>
<text x="232" y="58.8" transform="rotate(-90 232 58.8)">1k</text>
<text x="238.7" y="54.4" transform="rotate(-90 238.7 54.4)">GND</text>
<text x="48.1" y="63.8">J3</text>
<text x="66.8" y="63.7">GND</text>
<text x="87.1" y="65.6">U3A</text>
<text x="177.2" y="61.2">GND</text>
<text x="206.5" y="63.7">GND</text>
<text x="234.3" y="60.2" transform="rotate(-90 234.3 60.2)">R39</text>
<text x="48.2" y="66.1">IN</text>
<text x="58.4" y="70.7" transform="rotate(-90 58.4 70.7)">GND</text>
<text x="71.7" y="69.1">100k</text>
<text x="72" y="66.8">R12</text>
<text x="86.4" y="68.1">TL072</text>
<text x="118" y="68.7">OUT</text>
<text x="118.9" y="66.3">J7</text>
<text x="70.6" y="74.7">R5</text>
<text x="70.7" y="77">47k</text>
<text x="82.7" y="77.1">+</text>
<text x="105" y="77.8" transform="rotate(-90 105 77.8)">1k</text>
<text x="111.7" y="73.5" transform="rotate(-90 111.7 73.5)">GND</text>
<text x="159.5" y="75.7">U2B</text>
<text x="209.1" y="77">U3B</text>
<text x="56.1" y="78.4">100k</text>
<text x="56.9" y="80.7">RV2</text>
<text x="70.6" y="82.3">R6</text>
<text x="88.5" y="83.3">R17</text>
<text x="107.3" y="79.2" transform="rotate(-90 107.3 79.2)">R20</text>
<text x="158.7" y="78.3">TL072</text>
<text x="173.6" y="79.5">R29</text>
<text x="173.8" y="81.8">500</text>
<text x="180.9" y="78.8" transform="rotate(-90 180.9 78.8)">D1</text>
<text x="208.3" y="79.5">TL072</text>
<text x="223.2" y="80.8">R32</text>
<text x="223.3" y="83.1">500</text>
<text x="230.4" y="80.1" transform="rotate(-90 230.4 80.1)">D2</text>
<text x="60.4" y="87.9">GND</text>
<text x="70.7" y="84.6">47k</text>
<text x="88.2" y="85.6">100k</text>
<text x="156.3" y="87.2">+</text>
<text x="183.4" y="85.9" transform="rotate(-90 183.4 85.9)">LED (Green/Yellow)</text>
<text x="184.9" y="89.1">GND</text>
<text x="205.9" y="88.5">+</text>
<text x="233" y="87.2" transform="rotate(-90 233 87.2)">LED (Green/Yellow)</text>
<text x="49.4" y="90.5">J4</text>
<text x="49.5" y="92.8">IN</text>
<text x="66.8" y="91.7">GND</text>
<text x="73" y="95.8">100k</text>
<text x="73.3" y="93.5">R13</text>
<text x="87.6" y="94.8">TL072</text>
<text x="88.4" y="92.2">U4A</text>
<text x="118" y="95.3">OUT</text>
<text x="118.9" y="93">J8</text>
<text x="234.4" y="90.4">GND</text>
<text x="59.7" y="97.3" transform="rotate(-90 59.7 97.3)">GND</text>
<text x="71.8" y="101.4">R7</text>
<text x="111.7" y="100.1" transform="rotate(-90 111.7 100.1)">GND</text>
<text x="159.5" y="99.9">U4B</text>
<text x="209.1" y="101.1">U5B</text>
<text x="57.4" y="105.1">100k</text>
<text x="58.2" y="107.4">RV3</text>
<text x="72" y="103.7">47k</text>
<text x="83.9" y="103.8">+</text>
<text x="105" y="104.5" transform="rotate(-90 105 104.5)">1k</text>
<text x="107.3" y="105.9" transform="rotate(-90 107.3 105.9)">R21</text>
<text x="158.7" y="102.4">TL072</text>
<text x="173.6" y="103.6">R30</text>
<text x="173.8" y="105.9">500</text>
<text x="180.9" y="103" transform="rotate(-90 180.9 103)">D3</text>
<text x="208.3" y="103.7">TL072</text>
<text x="223.2" y="104.9">R34</text>
<text x="223.3" y="107.2">500</text>
<text x="230.4" y="104.2" transform="rotate(-90 230.4 104.2)">D4</text>
<text x="71.8" y="109">R8</text>
<text x="72" y="111.3">47k</text>
<text x="89.5" y="112.3">100k</text>
<text x="89.8" y="110">R18</text>
<text x="156.3" y="111.4">+</text>
<text x="183.4" y="110.1" transform="rotate(-90 183.4 110.1)">LED (Green/Yellow)</text>
<text x="184.9" y="113.3">GND</text>
<text x="205.9" y="112.6">+</text>
<text x="233" y="111.3" transform="rotate(-90 233 111.3)">LED (Green/Yellow)</text>
<text x="50.6" y="117.1">J5</text>
<text x="50.7" y="119.5">IN</text>
<text x="61.7" y="114.5">GND</text>
<text x="68" y="118.4">GND</text>
<text x="88.4" y="118.9">U5A</text>
<text x="120.1" y="119.7">J9</text>
<text x="234.4" y="114.5">GND</text>
<text x="61" y="124" transform="rotate(-90 61 124)">GND</text>
<text x="74.2" y="122.4">100k</text>
<text x="74.6" y="120.1">R14</text>
<text x="87.6" y="121.5">TL072</text>
<text x="119.2" y="122">OUT</text>
<text x="158.3" y="125.3">U6B</text>
<text x="58.6" y="131.7">100k</text>
<text x="73.1" y="128">R9</text>
<text x="73.2" y="130.3">47k</text>
<text x="85.2" y="130.4">+</text>
<text x="106.2" y="131.2" transform="rotate(-90 106.2 131.2)">1k</text>
<text x="113" y="126.8" transform="rotate(-90 113 126.8)">GND</text>
<text x="157.5" y="127.8">TL072</text>
<text x="172.4" y="129">R28</text>
<text x="172.5" y="131.3">500</text>
<text x="179.6" y="128.4" transform="rotate(-90 179.6 128.4)">D5</text>
<text x="207" y="128.5">TL072</text>
<text x="207.8" y="126.2">U6A</text>
<text x="59.5" y="134.1">RV4</text>
<text x="73.2" y="135.7">R10</text>
<text x="73.2" y="138">47k</text>
<text x="108.5" y="132.6" transform="rotate(-90 108.5 132.6)">R22</text>
<text x="155.1" y="136.8">+</text>
<text x="182.2" y="134.6" transform="rotate(-90 182.2 134.6)">LED (Red/Yellow)</text>
<text x="204.6" y="133">+</text>
<text x="62.9" y="141.2">GND</text>
<text x="183.6" y="138.7">GND</text>
<text x="198.8" y="143.8">GND</text>
<text x="35.1" y="147.7">+15V</text>
<text x="42.8" y="148.1">R23</text>
<text x="69.3" y="145">GND</text>
<text x="92" y="145.7">+15V</text>
<text x="121.2" y="145.7">+15V</text>
<text x="151.7" y="145.7">+15V</text>
<text x="42.7" y="150.4">8.2k</text>
<text x="53.3" y="155.8">U1</text>
<text x="97.2" y="152.2">C11</text>
<text x="97.3" y="154.5">0.1u</text>
<text x="104.8" y="155" transform="rotate(-90 104.8 155)">V+</text>
<text x="105.8" y="156">U2C</text>
<text x="126.4" y="152.2">C13</text>
<text x="126.5" y="154.5">0.1u</text>
<text x="135.3" y="155" transform="rotate(-90 135.3 155)">V+</text>
<text x="136.3" y="156">U6C</text>
<text x="156.9" y="152.2">C15</text>
<text x="157" y="154.5">0.1u</text>
<text x="164.5" y="155" transform="rotate(-90 164.5 155)">V+</text>
<text x="165.5" y="156">U4C</text>
<text x="23.7" y="159.1">+15V</text>
<text x="30.3" y="159.1">-15V</text>
<text x="54.5" y="158.2">LM4040BIM3-5.0</text>
<text x="97.2" y="159.8">C12</text>
<text x="105.9" y="158.3">TL072</text>
<text x="126.4" y="159.8">C14</text>
<text x="136.4" y="158.3">TL072</text>
<text x="156.9" y="159.8">C16</text>
<text x="165.6" y="158.3">TL072</text>
<text x="16" y="167.9">GND</text>
<text x="51.5" y="167.3" transform="rotate(-90 51.5 167.3)">GND</text>
<text x="88.3" y="166" transform="rotate(-90 88.3 166)">GND</text>
<text x="97.3" y="162.1">0.1u</text>
<text x="117.5" y="166" transform="rotate(-90 117.5 166)">GND</text>
<text x="126.5" y="162.1">0.1u</text>
<text x="148" y="166" transform="rotate(-90 148 166)">GND</text>
<text x="157" y="162.1">0.1u</text>
<text x="54.8" y="172.2">R1</text>
<text x="59" y="173.7">+15V</text>
<text x="92" y="173.7">+15V</text>
<text x="92" y="168.4">-15V</text>
<text x="121.2" y="173.7">+15V</text>
<text x="121.3" y="168.4">-15V</text>
<text x="151.7" y="173.7">+15V</text>
<text x="151.7" y="168.4">-15V</text>
<text x="14.7" y="178.2">+5V</text>
<text x="37.9" y="179.1">+5V</text>
<text x="54.9" y="174.5">10</text>
<text x="14.4" y="181.4">GND</text>
<text x="14.4" y="183.9">GND</text>
<text x="37.6" y="181">GND</text>
<text x="37.6" y="183.6">GND</text>
<text x="53.9" y="185.1">GND</text>
<text x="69.2" y="180.1">C1</text>
<text x="69.4" y="182.4">22u</text>
<text x="97.1" y="180.1">C3</text>
<text x="97.3" y="182.4">0.1u</text>
<text x="104.8" y="182.9" transform="rotate(-90 104.8 182.9)">V+</text>
<text x="105.8" y="183.9">U3C</text>
<text x="126.3" y="180.1">C5</text>
<text x="126.5" y="182.4">0.1u</text>
<text x="135.3" y="182.9" transform="rotate(-90 135.3 182.9)">V+</text>
<text x="136.3" y="183.9">U7C</text>
<text x="156.8" y="180.1">C7</text>
<text x="157" y="182.4">0.1u</text>
<text x="164.5" y="182.9" transform="rotate(-90 164.5 182.9)">V+</text>
<text x="165.5" y="183.9">U5C</text>
<text x="23.2" y="192">IDC Header</text>
<text x="54.8" y="187.4">R2</text>
<text x="54.9" y="189.8">10</text>
<text x="59.2" y="188.9">-15V</text>
<text x="69.2" y="187.7">C2</text>
<text x="69.4" y="190">22u</text>
<text x="97.1" y="187.7">C4</text>
<text x="97.3" y="190">0.1u</text>
<text x="105.9" y="186.2">TL072</text>
<text x="126.3" y="187.7">C6</text>
<text x="126.5" y="190">0.1u</text>
<text x="136.4" y="186.2">TL072</text>
<text x="156.8" y="187.7">C8</text>
<text x="157" y="190">0.1u</text>
<text x="165.6" y="186.2">TL072</text>
<text x="27" y="194.3">J1</text>
<text x="88.3" y="194" transform="rotate(-90 88.3 194)">GND</text>
<text x="92" y="196.4">-15V</text>
<text x="117.5" y="194" transform="rotate(-90 117.5 194)">GND</text>
<text x="121.3" y="196.4">-15V</text>
<text x="148" y="194" transform="rotate(-90 148 194)">GND</text>
<text x="151.7" y="196.4">-15V</text>
</g>
<g font-size="1.8">
<text x="153.6" y="26.7">MIX_1</text>
<text x="153.6" y="34.3">MIX_2</text>
<text x="153.6" y="41.9">MIX_3</text>
<text x="50.9" y="45.7">TNREF</text>
<text x="96.3" y="49.7" transform="rotate(-90 96.3 49.7)">IN_1</text>
<text x="110.5" y="48.3">MIX_1TN</text>
<text x="153.6" y="49.5">MIX_4</text>
<text x="225.8" y="58.6" transform="rotate(-90 225.8 58.6)">OUT</text>
<text x="110.5" y="76.2">MIX_2TN</text>
<text x="149.9" y="86.4">IN_1</text>
<text x="199.5" y="87.6">IN_2</text>
<text x="110.5" y="102.9">MIX_3TN</text>
<text x="149.9" y="110.5">IN_3</text>
<text x="199.5" y="111.8">IN_4</text>
<text x="111.7" y="129.5">MIX_4TN</text>
<text x="148.7" y="135.9">OUT 5</text>
<text x="50.8" y="152.4">REF</text>
</g>
<g font-size="1.8" fill="#008400">
<text x="96.3" y="77.6" transform="rotate(-90 96.3 77.6)">IN_2</text>
<text x="97.5" y="104.3" transform="rotate(-90 97.5 104.3)">IN_3</text>
<text x="98.8" y="131" transform="rotate(-90 98.8 131)">IN_4</text>
</g>
</svg>
